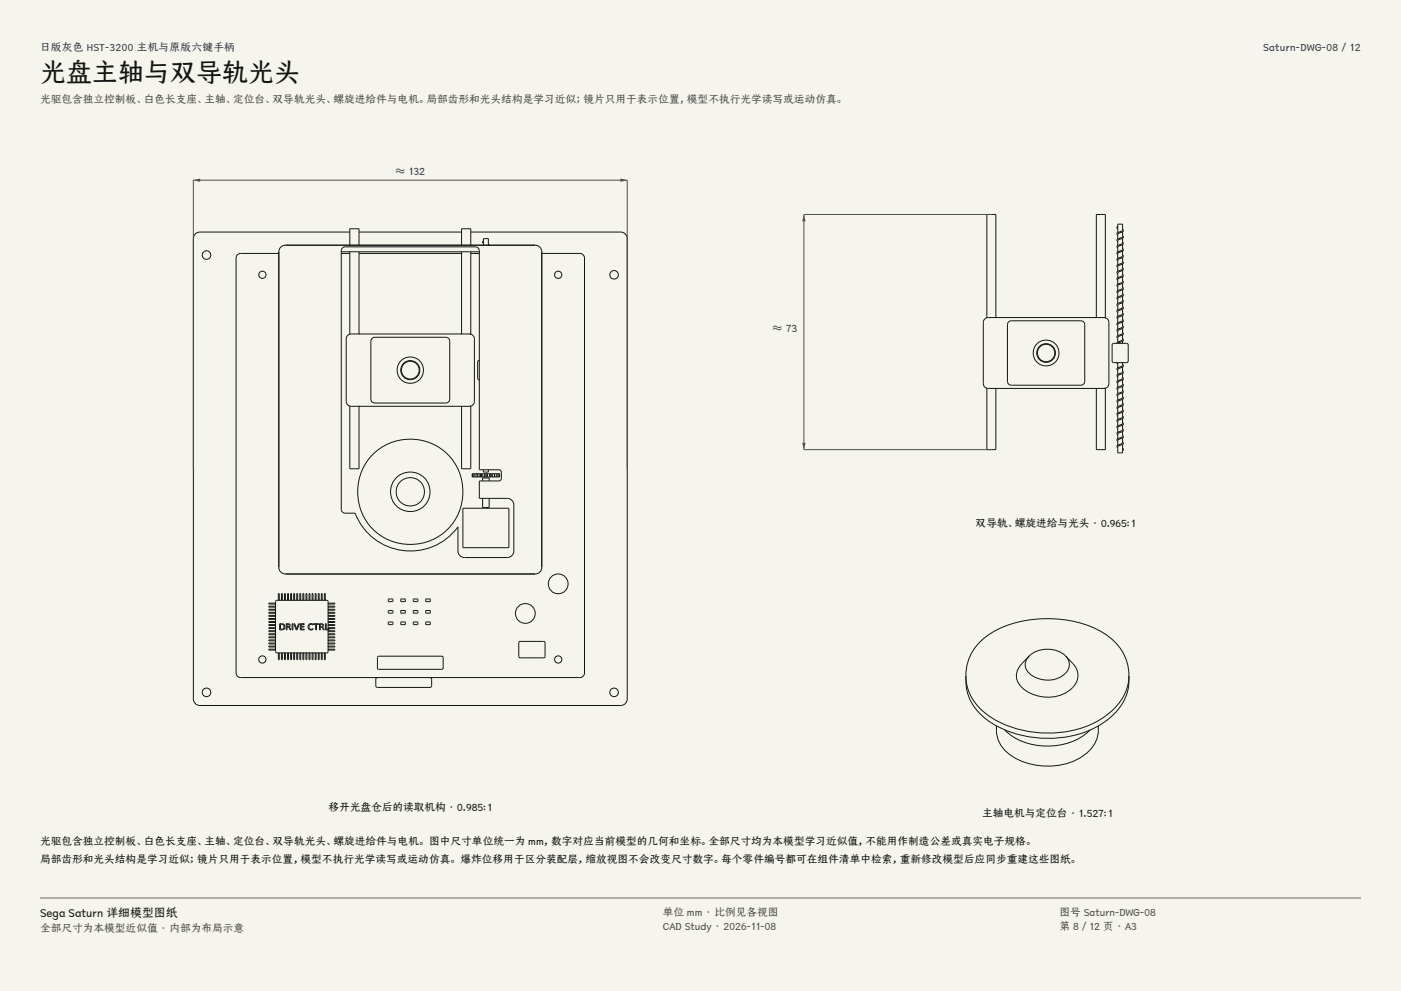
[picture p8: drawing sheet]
<svg xmlns="http://www.w3.org/2000/svg" width="420mm" height="297mm" viewBox="0 0 420 297" stroke-linecap="round" stroke-linejoin="round" font-family="sans-serif">
<g fill="#f5f4ed">
<path d="M0 0h420v297h-420z"/>
<path d="M12 12h396v275h-396z"/>
</g>
<g fill="none" stroke="#141413" stroke-width=".3">
<path d="M83.6 76h-11.4a1.38 1.38 0 0 0-1.4 1.3v124.4a1.38 1.38 0 0 0 1.4 1.4h101.6a1.38 1.38 0 0 0 1.4-1.4v-124.4a1.38 1.38 0 0 0-1.4-1.3h-11.4M84.2 74.1l1.4-.6h74.8a1.97 1.97 0 0 1 2 2v94.6a1.97 1.97 0 0 1-2 1.9h-74.8a1.97 1.97 0 0 1-2-1.9v-94.6zM102.3 76h2.6M102.3 75.5h41.4M102.5 74.5l1-.5h39l1 .5 .2 .7v65.6h5.9l.5 .2 .2 .5v1.9l-.4 .7h-6.2v5.3h8.4a1.97 1.97 0 0 1 1.9 1.9v13.8a1.97 1.97 0 0 1-1.9 2h-12.8a1.97 1.97 0 0 1-2-2v-7.2a17.7 17.7 0 0 1-30.8-4.1l-3.4-.1-.6-.4-.2-.7v-77.4zM104.9 69.5h-45a1.97 1.97 0 0 0-1.9 2v138a1.97 1.97 0 0 0 1.9 1.9h126.2a1.97 1.97 0 0 0 1.9-1.9v-138a1.97 1.97 0 0 0-1.9-2h-45M104.9 73.5v-4.9h2.7v4.9M104.9 75.5v24.6M107.6 75.5l.2 24.6M107.6 69.5h30.8M107.6 76h30.8M138.4 73.5v-4.9h2.7v4.9"/>
<path d="M138.4 75.5l-.2 24.6M141.1 75.5v24.7l-.4-.1M141.1 76h2.6M144.7 72.5l.2 .4M144.7 72.5h.2M144.7 72.5l.2 .1M144.7 72.5h.1M144.9 72.5v-1h1.5l-.1 2M144.9 72.6v.9M144.9 72.5v.1M144.9 72.6h.1M146.4 73.1l.3 .4"/>
<path d="M111.7 101.3l.7-.2h21.2l.7 .2 .5 1v17.3l-.2 .7-1 .5h-21.2l-.7-.2-.5-1v-17.3zM140.7 100.1h-35.4a1.48 1.48 0 0 0-1.5 1.5v18.7a1.48 1.48 0 0 0 1.5 1.5h35.4M140.7 100.1a1.48 1.48 0 0 1 1.5 1.5v18.7a1.48 1.48 0 0 1-1.5 1.5M143.7 108l-.5 .5v4.9l.5 .5M104.7 121.7l.2 18.8h2.7l.2-18.7M138.2 121.8l.2 18.7h2.7v-18.8l-.4 .1M138.8 152.3h13.8v11.8h-13.8zM141.6 142h8.2v1h-8.2zM141.7 142v1M142.1 142v1M142.4 142v1M143 142v1"/>
<path d="M143.1 142v1M143.6 142v1M144 142v1M144.3 142v1M144.5 142v1M144.7 144.1v-.8h1.9v.8M144.7 149.4v2.7h1.9v-2.7M144.9 140.8v.7h.4h1.1v-.7M145.2 142v1M145.3 142v1M145.7 142v1M146 142v1"/>
<path d="M146.2 142v1M146.8 142v1M147 142v1M147.3 142v1M147.7 142v1M148.2 142v1M148.3 142v1M148.9 142v1M149.3 142v1M149.6 142v1M83.4 179.9v-2h.3v2M84.4 179.9v-2h.2v2"/>
<path d="M85.3 179.9v-2h.3v2M86.2 179.9v-2h.3v2M87.1 179.9v-2h.3v2M88 179.9v-2h.3v2M89 179.9v-2h.2v2M89.9 179.9v-2h.3v2M90.8 179.9v-2h.3v2M91.7 179.9v-2h.3v2M92.6 179.9v-2h.3v2M93.6 179.9v-2h.2v2M94.5 179.9v-2h.3v2M95.4 179.9v-2h.3v2"/>
<path d="M96.3 179.9v-2h.3v2M97.2 179.9v-2h.3v2M116.4 179.5h1.4v.8h-1.4zM120.2 179.5h1.3v.8h-1.3zM123.9 179.5h1.3v.8h-1.3zM127.7 179.5h1.3v.8h-1.3zM80.6 194.6h2v.2h-2zM80.6 180.8h2v.2h-2zM80.6 181.7h2v.3h-2zM80.6 182.6h2v.3h-2zM80.6 183.5h2v.3h-2zM80.6 184.4h2v.3h-2z"/>
<path d="M80.6 185.4h2v.2h-2zM80.6 186.3h2v.2h-2zM80.6 187.2h2v.3h-2zM80.6 188.1h2v.3h-2zM80.6 189h2v.3h-2zM80.6 190h2v.2h-2zM80.6 190.9h2v.2h-2zM80.6 191.8h2v.3h-2zM80.6 192.7h2v.3h-2zM80.6 193.6h2v.3h-2zM83.4 195.7h.3v2h-.3zM83.8 186.9a1.04 1.04 0 0 1 1.4 .4 1.04 1.04 0 0 1-.3 1.4l-1.1 .1z"/>
<path d="M84.1 187.1a.77 .77 0 0 1 1 .8 .77 .77 0 0 1-1 .7zM84.4 195.7h.2v2h-.2zM85.3 195.7h.3v2h-.3zM85.8 186.9h.6a.52 .52 0 0 1 .6 .4 .52 .52 0 0 1-.3 .6l.5 .9h-.2l-.4-.7-.3-.1h-.3v.8h-.2zM86 187.1h.4a.33 .33 0 0 1 .3 .4 .33 .33 0 0 1-.3 .3h-.4zM86.2 195.7h.3v2h-.3zM87.1 195.7h.3v2h-.3zM87.6 186.9h.2v1.9h-.2zM88 195.7h.3v2h-.3zM88.1 186.9h.2l.6 1.6 .6-1.6h.3l-.7 1.9h-.3zM89 195.7h.2v2h-.2zM89.9 195.7h.3v2h-.3z"/>
<path d="M90 186.9h1.2v.2h-.9v.6h.9v.2h-.9v.7h.9v.2h-1.2zM90.8 195.7h.3v2h-.3zM91.7 195.7h.3v2h-.3zM92.6 187.2a.72 .72 0 0 1 1.2 .1 .72 .72 0 0 0-1 0 .72 .72 0 0 0 0 1.1 .72 .72 0 0 0 1 0 .8 .8 0 0 1-.9 .4 .8 .8 0 0 1-.5-.9zM92.6 195.7h.3v2h-.3zM93.6 195.7h.2v2h-.2zM94 186.9h1.5v.2h-.6v1.7h-.3v-1.7h-.6zM94.5 195.7h.3v2h-.3zM95.4 195.7h.3v2h-.3zM95.8 186.9h.5a.52 .52 0 0 1 .7 .4 .52 .52 0 0 1-.3 .6l.5 .9h-.2l-.4-.7-.3-.1h-.3v.8h-.2zM96 187.1h.3a.33 .33 0 0 1 .4 .4 .33 .33 0 0 1-.4 .3h-.3zM96.3 195.7h.3v2h-.3z"/>
<path d="M97.2 195.7h.3v2h-.3zM97.5 186.9h.3v1.7h.9v.2h-1.2zM98.4 188.6v-8.3l-.2-.3-15.2-.1-.3 .2-.1 15.2 .2 .3h15.4l.2-.3v-6.5M98.4 194.6h2v.2h-2zM98.4 193.6h2v.3h-2zM98.4 192.7h2v.3h-2zM98.4 191.8h2v.3h-2zM98.4 190.9h2v.2h-2zM98.4 190h2v.2h-2zM98.4 189h2v.3h-2zM98.4 188.1h2v.3h-2zM98.4 187.2h2v.3h-2z"/>
<path d="M98.4 186.3h2v.2h-2zM98.4 185.4h2v.2h-2zM98.4 184.4h2v.3h-2zM98.4 183.5h2v.3h-2zM98.4 182.6h2v.3h-2zM98.4 181.7h2v.3h-2zM98.4 180.8h2v.2h-2zM113.3 196.7h19.2l.4 .4v3.1l-.4 .4h-19l-.4-.4v-3.1zM116.4 186.4h1.4v.8h-1.4zM116.4 183h1.4v.7h-1.4zM120.2 186.4h1.3v.8h-1.3zM120.2 183h1.3v.7h-1.3z"/>
<path d="M123.9 186.4h1.3v.8h-1.3zM123.9 183h1.3v.7h-1.3zM127.7 186.4h1.3v.8h-1.3zM127.7 183h1.3v.7h-1.3zM155.7 192.3h7.5l.2 .3-.1 4.4-.3 .2-7.3-.1-.2-.3v-4.2zM113.1 203.1l-.4 .5v1.9l.4 .5h15.8l.5-.5v-1.9l-.5-.5"/>
<circle cx="61.9" cy="76.4" r="1.28"/>
<circle cx="78.7" cy="82.4" r="1.09"/>
<circle cx="167.3" cy="82.4" r="1.09"/>
<circle cx="184.1" cy="82.4" r="1.28"/>
<circle cx="123" cy="110.9" r="4"/>
<circle cx="123" cy="110.9" r="2.87"/>
<circle cx="123" cy="110.9" r="2.67"/>
<circle cx="122.9" cy="147.4" r="15.8"/>
<circle cx="123" cy="147.4" r="5.9"/>
<circle cx="123" cy="147.4" r="4.3"/>
<circle cx="167.3" cy="175" r="2.97"/>
<circle cx="78.7" cy="197.6" r="1.09"/>
<circle cx="157.5" cy="183.9" r="2.97"/>
<circle cx="167.3" cy="197.6" r="1.09"/>
<circle cx="61.9" cy="207.5" r="1.28"/>
<circle cx="184.1" cy="207.5" r="1.28"/>
</g>
<path d="M58 140.5v-86.5h130v86.5" fill="none" stroke="#504e49" stroke-width=".3"/>
<g fill="#504e49">
<path d="M58 54l2-.5v1z"/>
<path d="M186 53.5l2 .5-2 .5z"/>
</g>
<g fill="none" stroke="#141413" stroke-width=".3">
<path d="M334.8 68.1l.3 .4M334.8 68.1h.3M334.8 68.1l.3 .1M334.8 68.1h.1M335.1 68.1v-.9h1.4v1.8l-1.5 .8-.2 .4 .3 .2M335.1 68.3v1.4M335.1 68.1v.1M335.1 68.2v.1M336.5 69.4v1.6l-1.5 .7-.2 .4 .3 .2M336.5 70.7l.3 .3-.1 .3-1.6 .8v1.5M336.5 68.8l.3 .2-.1 .3-1.6 .8v1.6M336.5 73.3v1.5l-1.5 .8-.2 .4 .3 .2"/>
<path d="M336.5 74.6l.3 .2-.1 .3-1.6 .8v1.6M336.5 71.4v1.5l-1.5 .8-.2 .3 .3 .3M336.5 72.6l.3 .3-.1 .3-1.6 .8v1.5M336.5 75.2v1.6l-1.5 .7-.2 .4 .3 .2M336.5 76.5l.3 .3-.1 .3-1.6 .8v1.5M336.5 77.2v1.5l-1.5 .8-.2 .3 .3 .3M336.5 78.4l.3 .3-.1 .3-1.6 .8v1.5M336.5 79.1v1.5l-1.5 .8-.2 .4 .3 .2M298.7 95.2l-.2-30.9h-2.7v30.9M302.5 96.4l.7-.3h20.8l.7 .3 .5 .9v17l-.2 .7-1 .4h-20.8l-.7-.2-.5-.9v-17zM328.5 95.2l.2-30.9h2.7v30.9M331 95.2h-34.8a1.45 1.45 0 0 0-1.4 1.4v18.4a1.45 1.45 0 0 0 1.4 1.4h34.8"/>
<path d="M331 95.2a1.45 1.45 0 0 1 1.4 1.4v18.4a1.45 1.45 0 0 1-1.4 1.4M331 95.2h.4M335.1 95.3v1.5M335.1 95.3h.1M335.1 93.2v1.6M335.1 93.2h.1M336.5 82.6l-1.5 .7-.2 .4 .3 .2M336.5 82.6h.1M336.5 80.3l.3 .3-.1 .3-1.6 .8v1.5M336.5 82.3l.3 .3-.1 .2-1.6 .8v1.6M336.5 83v1.5l-1.5 .8-.2 .3 .3 .3M336.5 84.2l.2 .1a.49 .49 0 0 1 0 .6 .49 .49 0 0 1-.6 .2l-1 .5v1.5"/>
<path d="M336.5 84.9v1.6a2.1 2.1 0 0 0-1.7 1l.3 .3M336.5 86.1l.3 .3-.1 .3-1.6 .8v1.5M336.5 86.8v1.6l-1.5 .7-.2 .4 .3 .2M336.5 88.1l.3 .2-.1 .3-1.6 .8v1.6M336.5 88.8v1.5l-1.6 .8-.1 .3 .3 .3M336.5 90l.3 .3-.1 .3-1.6 .8v1.5M336.5 90.7v1.5l-.8 .4a.63 .63 0 0 0-.6 .2 .63 .63 0 0 0-.1 .7l.1 .1M336.5 91.9l.3 .3-.1 .3-1.6 .7M336.5 92.6v1.5l-1.5 .8-.2 .3 .3 .3M336.5 93.9l.3 .2-.1 .3-1.6 .9M336.5 94.5v1.6l-1.5 .7-.2 .4 .3 .2M336.5 95.8l.3 .3-.1 .3-1.6 .8v1.5"/>
<path d="M336.5 96.5v1.5l-1.5 .8-.2 .3 .3 .3M336.5 97.7l.3 .3-.1 .3-1.6 .8v1.5M336.5 98.4v1.5l-1.5 .8-.2 .4 .3 .2M336.5 99.7l.3 .2-.1 .3-1.6 .8v1.6M336.5 81v1.6M295.7 116.3l.1 18.5h2.7l.2-18.4M331.4 116.4v18.4h-2.7l-.2-18.4M331.4 116.4h-.4M333.6 103l4.1-.1 .5 .2v5.1l-.2 .4-4.1 .1-.4-.3-.1-5zM334.8 108.7l.3 .3M334.8 108.7h.1M335.1 108.7v1.6"/>
<path d="M335.1 102.9h.1M336.5 100.3v1.6l-1.4 .6-.3 .4M336.5 101.6l.3 .3-.1 .3-1.6 .7M336.5 109.3l.3 .3-.1 .3-1.6 .8v1.5M336.5 110v1.5l-1.5 .8-.2 .3 .3 .3M336.5 111.2l.3 .3-.1 .3-1.6 .8v1.5M336.5 108.7v1a2.08 2.08 0 0 0-1.7 1l.3 .3M336.5 111.9l-.1 1.7a1.98 1.98 0 0 0-1.6 1l.3 .2M336.5 113.2l.3 .2-.1 .3-1.6 .8v1.6M336.5 113.9v1.5l-1.5 .8-.2 .3 .3 .3M336.5 115.1l.3 .3-.1 .3-1.6 .8v1.5M336.5 115.8v1.5l-1.6 .8-.1 .3 .3 .3"/>
<path d="M336.5 117l.3 .3-.1 .3-1.6 .8v1.5M336.5 117.7v1.5l-1.6 .9-.1 .3 .3 .2M336.5 119l.3 .2-.1 .3-1.6 .8M336.5 119.7v1.5l-1.5 .7-.2 .4 .3 .2M336.5 102.3v.6M335.1 122.3v.1M335.1 122.3v1.5M335.1 120.3v1.6M335.1 120.3h.1M336.5 134.7l.3 .1M336.5 134.7v.1M336.5 120.9l.3 .3-.1 .3-1.6 .8"/>
<path d="M336.5 121.6v1.5l-1.5 .8-.2 .3 .3 .3M336.5 122.8l.3 .3-.1 .3-1.6 .8v1.5M336.5 123.5v1.5l-1.5 .8-.2 .4 .3 .2M336.5 124.8l.3 .2-.1 .3-1.6 .8v1.6M336.5 125.4v1.6l-1.5 .7-.2 .4 .3 .2M336.5 126.7l.3 .3-.1 .3-1.6 .8v1.5M336.5 127.4v1.5l-1.5 .8-.2 .3 .3 .3M336.5 128.6l.3 .3-.1 .3-1.6 .8v1.5M336.5 132.5l.3 .3-.1 .2-1.6 .8v1.9h1.4v-.9M336.5 129.3v1.5l-1.5 .8-.2 .4 .3 .2M336.5 130.6l.3 .2-.1 .3-1.6 .8v1.5M336.5 134.4l.3 .4"/>
<path d="M336.5 131.2v1.6l-1.5 .7-.2 .4 .3 .2M336.5 134.8h.3M336.5 133.2v1.5"/>
<circle cx="313.6" cy="105.8" r="3.9"/>
<circle cx="313.6" cy="105.8" r="2.81"/>
<circle cx="313.6" cy="105.8" r="2.62"/>
</g>
<path d="M297.2 64.3h-56.2v70.5h56.2" fill="none" stroke="#504e49" stroke-width=".3"/>
<g fill="#504e49">
<path d="M241 64.3l.5 2h-1z"/>
<path d="M240.5 132.7h1l-.5 2.1z"/>
</g>
<path d="M308.5 196.6a3.5 3.5 0 0 0 .8 5.8 8 8 0 0 0 10.6-1.2 3.5 3.5 0 0 0-.4-4.6M308.5 196.6a8.3 8.3 0 0 1 11 0M308.5 196.6l-2.1 2.3a4.8 4.8 0 0 0 .8 7.9 11.3 11.3 0 0 0 14.9-1.4 4.8 4.8 0 0 0-.5-6.5l-2.1-2.3M289.6 202.5a15.3 15.3 0 0 0 8.4 13.1 32.8 32.8 0 0 0 32.3-.2 15.5 15.5 0 0 0 8.1-12.9M289.6 202.5a14.8 14.8 0 0 1 7.6-12.8 35.1 35.1 0 0 1 33.6 0 14.8 14.8 0 0 1 7.6 12.8M289.6 202.5a14.6 14.6 0 0 0 6.6 13.5 32.6 32.6 0 0 0 34.1 1 15.5 15.5 0 0 0 8.1-12.9v-1.6M298.7 217.5a9.7 9.7 0 0 0 5.8 9.8 20.2 20.2 0 0 0 20.7-1.1 9.4 9.4 0 0 0 4.1-8.7M301.2 218.7a19.3 19.3 0 0 0 19.9 3.7 14.2 14.2 0 0 0 5.7-3.7" fill="none" stroke="#141413" stroke-width=".3"/>
<path d="M12 269.3h396zM12 269h396v.3h-396z" fill-rule="evenodd" fill="#504e49"/>
<text font-size="7.8" fill="#141413" x="12" y="24.7">光盘主轴与双导轨光头</text>
<text font-size="3.5" fill="#141413" x="12" y="274.9">Sega Saturn 详细模型图纸</text>
<g font-size="3.2" fill="#1b365d">
<text x="12" y="15.3">日版灰色 HST-3200 主机与原版六键手柄</text>
<text x="378.7" y="15.3">Saturn-DWG-08 / 12</text>
<text x="118.6" y="52.4">≈ 132</text>
<text x="231.6" y="99.5">≈ 73</text>
</g>
<g font-size="3.2" fill="#504e49">
<text x="12" y="30.9">光驱包含独立控制板、白色长支座、主轴、定位台、双导轨光头、螺旋进给件与电机。局部齿形和光头结构是学习近似；镜片只用于表示位置，模型不执行光学读写或运动仿真。</text>
<text x="198.7" y="274.5">单位 mm · 比例见各视图</text>
<text x="317.6" y="274.5">图号 Saturn-DWG-08</text>
<text x="12" y="279.3">全部尺寸为本模型近似值 · 内部为布局示意</text>
<text x="198.7" y="278.8">CAD Study · 2026-11-08</text>
<text x="317.6" y="278.8">第 8 / 12 页 · A3</text>
</g>
<g font-size="3.2" fill="#141413">
<text x="292.5" y="158">双导轨、螺旋进给与光头 · 0.965:1</text>
<text x="98.5" y="243">移开光盘仓后的读取机构 · 0.985:1</text>
<text x="294.4" y="245">主轴电机与定位台 · 1.527:1</text>
<text x="12" y="253.3">光驱包含独立控制板、白色长支座、主轴、定位台、双导轨光头、螺旋进给件与电机。 图中尺寸单位统一为 mm，数字对应当前模型的几何和坐标。全部尺寸均为本模型学习近似值，不能用作制造公差或真实电子规格。</text>
<text x="12" y="258.6">局部齿形和光头结构是学习近似；镜片只用于表示位置，模型不执行光学读写或运动仿真。 爆炸位移用于区分装配层，缩放视图不会改变尺寸数字。每个零件编号都可在组件清单中检索，重新修改模型后应同步重建这些图纸。</text>
</g>
</svg>
